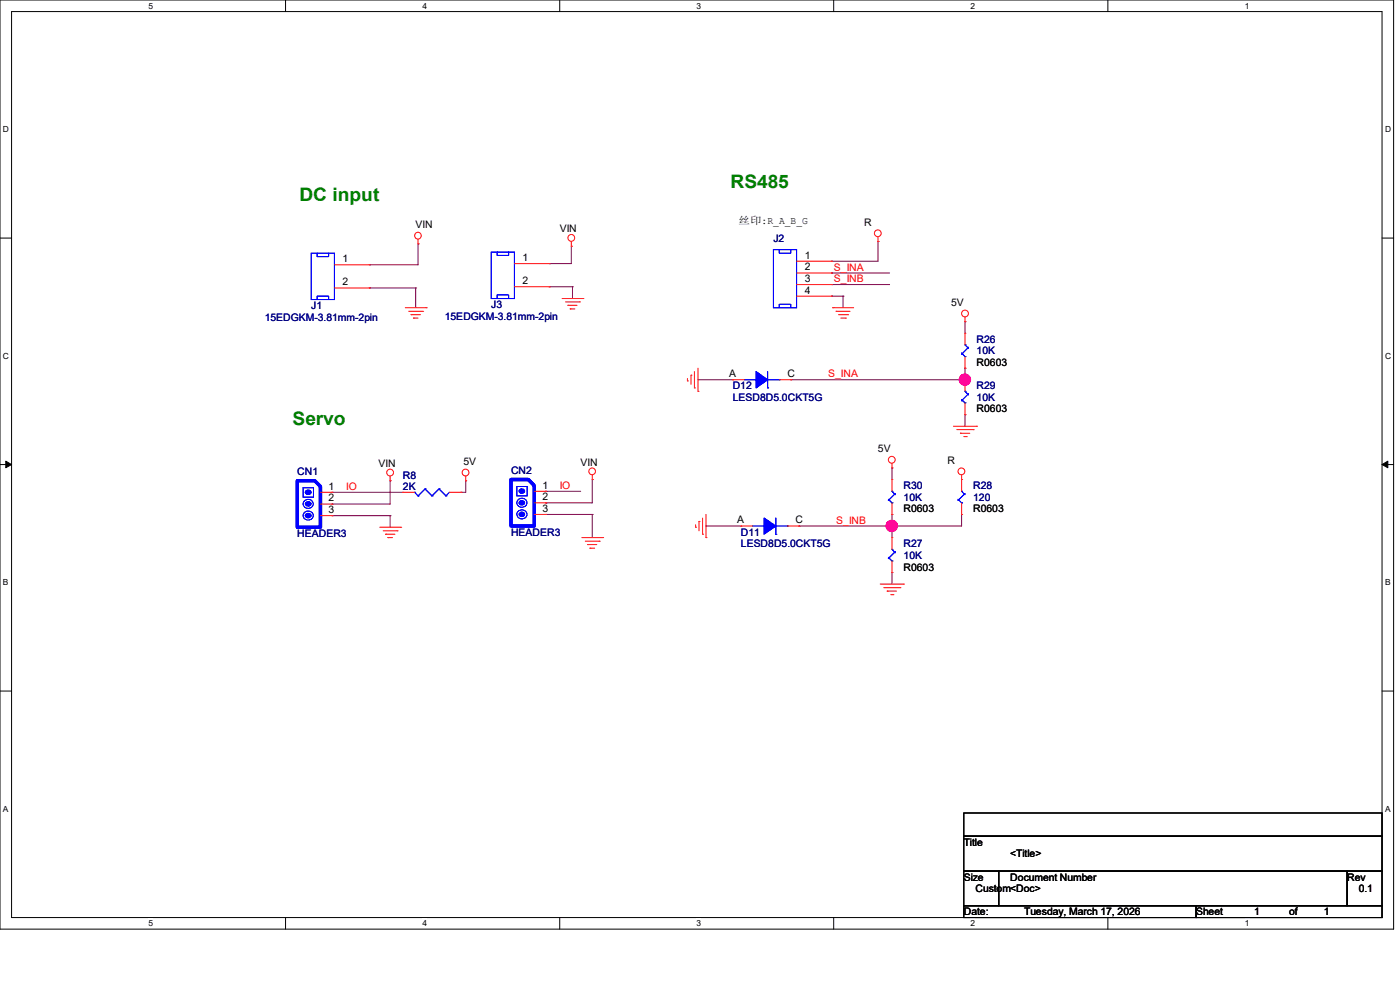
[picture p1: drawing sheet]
<svg xmlns="http://www.w3.org/2000/svg" width="297mm" height="210mm" viewBox="0 0 297 210" stroke-linecap="round" stroke-linejoin="round" font-family="sans-serif">
<path d="M0 0h295.7v197.1h-295.7zM2.5 2.5h290.7v192.1h-290.7z" fill="none" stroke="#000" stroke-width=".21"/>
<g fill="#fff">
<path d="M31.5 .3h1v1.9h-1z"/>
<path d="M31.5 194.9h1v2h-1z"/>
</g>
<path d="M60.6 0v2.5M60.6 194.6v2.5" fill="none" stroke="#000" stroke-width=".21"/>
<g fill="#fff">
<path d="M89.6 .3h1v1.9h-1z"/>
<path d="M89.6 194.9h1v2h-1z"/>
</g>
<path d="M118.7 0v2.5M118.7 194.6v2.5" fill="none" stroke="#000" stroke-width=".21"/>
<g fill="#fff">
<path d="M147.8 .3h1v1.9h-1z"/>
<path d="M147.8 194.9h1v2h-1z"/>
</g>
<path d="M176.9 0v2.5M176.9 194.6v2.5" fill="none" stroke="#000" stroke-width=".21"/>
<g fill="#fff">
<path d="M205.9 .3h1v1.9h-1z"/>
<path d="M205.9 194.9h1v2h-1z"/>
</g>
<path d="M235 0v2.5M235 194.6v2.5" fill="none" stroke="#000" stroke-width=".21"/>
<g fill="#fff">
<path d="M264.1 .3h.9v1.9h-.9z"/>
<path d="M264.1 194.9h.9v2h-.9z"/>
<path d="M.6 26.5h1.3v1.9h-1.3z"/>
<path d="M293.8 26.5h1.3v1.9h-1.3z"/>
<path d="M.6 74.5h1.3v2h-1.3z"/>
<path d="M293.8 74.5h1.3v2h-1.3z"/>
</g>
<path d="M0 50.5h2.5M293.2 50.5h2.5" fill="none" stroke="#000" stroke-width=".21"/>
<g fill="#fff">
<path d="M.6 122.6h1.2v1.9h-1.2z"/>
<path d="M293.8 122.6h1.2v1.9h-1.2z"/>
</g>
<path d="M0 98.6h2.5M293.2 98.6h2.5" fill="none" stroke="#000" stroke-width=".21"/>
<path d="M1.2 97.8l1.3 .8-1.3 .6zM293.2 98.6l1.2-.8v1.4z" fill="#000" stroke="#000" stroke-width=".21"/>
<g fill="#fff">
<path d="M.6 170.6h1.2v2h-1.2z"/>
<path d="M293.8 170.6h1.2v2h-1.2z"/>
</g>
<path d="M0 146.6h2.5M293.2 146.6h2.5M204.5 172.5h88.7v4.9h-88.7zM204.5 177.4h88.7v7.4h-88.7zM204.5 184.8h7.4v7.4h-7.4zM204.5 192.2h49.2v2.4h-49.2zM211.9 184.8h73.9v7.4h-73.9zM253.7 192.2h39.5v2.4h-39.5zM285.8 184.8h7.4v7.4h-7.4z" fill="none" stroke="#000" stroke-width=".21"/>
<g fill="none" stroke="#800040" stroke-width=".21">
<path d="M78.4 56.2h.1M88.7 51.7h.1M88.7 51.7v4.5h-10.3M116.5 55.9h.1M121.2 52.2h.1M121.2 52.2v3.7h-4.7M176.4 57.9h.1M176.4 55.4h.1M176.4 57.9h12.3M186.3 51.2h.1M186.3 51.2v4.2h-9.9M78.4 61.1h.1"/>
<path d="M78.4 61.1h9.8M88.2 61.1h.1M88.2 61.1v4.2M116.5 60.8h.1M116.5 60.8h5M121.5 60.8h.1M121.5 60.8v2.5M176.4 60.4h.1M176.4 62.8h.1M176.4 60.4h12.3M176.4 62.8h2.5M178.9 62.8h.1"/>
<path d="M178.9 62.8v2.5M204.7 68.2h.1M204.7 78.1h.1M204.7 68.2v2.5M204.7 78.1v2.5h-36.9M148.1 80.6h.1M148.1 80.6h7.3M167.8 80.6h.1M189.2 99.3h.1M189.2 99.3v2.4M204.7 88h.1M204.7 88v2.4"/>
<path d="M70.4 106.9h.1M70.4 104.4h.1M70.4 109.4h.1M70.4 104.4h15.1M70.4 109.4h12.4M82.8 102h.1M82.8 109.4h.1M82.8 102v4.9h-12.4M82.8 109.4v2.4M97.8 104.4h.1M98.8 102h.1M98.8 102v2.4h-1"/>
<path d="M115.8 106.7h.1M115.8 104.2h.1M115.8 109.1h.1M115.8 104.2h7.4M115.8 109.1h9.8M125.6 109.1h.1M125.6 101.7h.1M125.6 101.7v5h-9.8M125.6 109.1v4.9M149.8 111.6h.1M149.8 111.6h7.4M169.5 111.6h.1"/>
<path d="M189.2 111.6h.1M189.2 109.1h.1M189.2 109.1v4.9M204 109.1h.1M204 109.1v2.5h-34.5M189.2 121.5h.1M189.2 121.5v2.4"/>
</g>
<g fill="#f0f" stroke="#f0f" stroke-width=".21">
<circle cx="189.2" cy="111.6" r="1.22"/>
<circle cx="204.7" cy="80.5" r="1.21"/>
</g>
<g fill="none" stroke="#f00" stroke-width=".21">
<path d="M71 56.2h7.4M78.4 56.2h.1M88.7 51.7h.1M88.7 50.8v.9M109.1 55.9h7.4M116.5 55.9h.1M121.2 52.2h.1M121.2 51.2v1M169 55.4h7.4M169 57.9h7.4M176.4 55.4h.1M176.4 57.9h.1"/>
<path d="M186.3 51.2h.1M186.3 50.2v1M71 61.1h7.4M78.4 61.1h.1M86 65.3h4.4M86.7 66h3M87.2 66.8h.1M87.2 66.8h2M87.7 67.5h.1M87.7 67.5h1M89.7 66h.1M90.4 65.3h.1"/>
<path d="M109.1 60.8h7.4M116.5 60.8h.1M119.3 63.3h4.4M120 64.1h2.9M120.5 64.8h.1M120.5 64.8h1.9M120.9 65.5h.1M120.9 65.5h1.1M122.9 64.1h.1M123.7 63.3h.1M146.6 79.6h.1M146.6 79.6v1.9"/>
<path d="M147.3 78.8v3.5M148.1 78.1v4.9M169 60.4h7.4M169 62.8h7.4M176.4 60.4h.1M176.4 62.8h.1M176.7 65.3h.1M176.7 65.3h4.4M177.4 66h.1M177.4 66h2.9M177.9 66.8h1.9M178.4 67.5h1"/>
<path d="M179.4 67.5h.1M179.8 66.8h.1M204.7 68.2h.1M204.7 78.1h.1M204.7 70.7h.1M204.7 67.3v.9M204.7 70.7v2.5M204.7 75.6v2.5M145.8 80.8h.1M145.8 80.3v.5M147.3 82.3h.1M148.1 83h.1"/>
<path d="M155.4 80.6h.1M155.4 80.6h2.5M165.3 80.6h2.5M167.8 80.6h.1M189.2 99.3h.1M189.2 98.3v1M202.3 90.4h4.9M203 91.1h3.5M203.8 91.9h.1M203.8 91.9h1.9M204.5 92.6h.5M204.7 88h.1"/>
<path d="M204.7 80.6h.1M204.7 80.6v2.4M204.7 85.5v2.5M205 92.6h.1M206.5 91.1h.1M207.2 90.4h.1M68 104.4h2.4M68 106.9h2.4M68 109.4h2.4M70.4 104.4h.1M70.4 106.9h.1M70.4 109.4h.1"/>
<path d="M80.6 111.8h4.4M81.3 112.6h2.9M81.8 113.3h.1M81.8 113.3h2M82.3 114h.1M82.3 114h1M82.8 102h.1M82.8 101v1M84.2 112.6h.1M85 111.8h.1M85.5 104.4h.1M85.5 104.4h2.5"/>
<path d="M95.3 104.4h2.5M97.8 104.4h.1M98.8 102h.1M98.8 101v1M113.3 104.2h2.5M113.3 106.7h2.5M113.3 109.1h2.5M115.8 104.2h.1M115.8 106.7h.1M115.8 109.1h.1M123.4 114h4.4M124.2 114.8h2.9"/>
<path d="M124.7 115.5h.1M124.7 115.5h1.9M125.1 116.3h.1M125.1 116.3h1.1M125.6 101.7h.1M125.6 100.8v.9M127.1 114.8h.1M127.8 114h.1M147.6 111.8h.1M147.6 111.3v.5M148.3 110.6h.1M148.3 110.6v2"/>
<path d="M149.1 113.3h.1M149.1 109.9v3.4M149.8 114h.1M149.8 109.1v4.9M157.2 111.6h.1M157.2 111.6h2.4M167 111.6h2.5M169.5 111.6h.1M189.2 109.1h.1M189.2 101.7h.1M189.2 114h.1M189.2 101.7v2.5"/>
<path d="M189.2 106.7v2.4M189.2 114v2.5M189.2 119v2.5M204 101.7h.1M204 109.1h.1M204 100.8v3.4M204 106.7v2.4M186.7 123.9h5M187.5 124.7h3.4M188.2 125.4h.1M188.2 125.4h2M189 126.2h.4"/>
<path d="M189.2 121.5h.1M189.4 126.2h.1M190.9 124.7h.1M191.7 123.9h.1"/>
<circle cx="88.7" cy="50" r=".71"/>
<circle cx="121.2" cy="50.5" r=".72"/>
<circle cx="186.2" cy="49.5" r=".72"/>
<circle cx="204.7" cy="66.5" r=".72"/>
<circle cx="125.6" cy="100" r=".71"/>
<circle cx="189.2" cy="97.5" r=".72"/>
<circle cx="204" cy="100" r=".72"/>
<circle cx="82.8" cy="100.2" r=".72"/>
<circle cx="98.8" cy="100.2" r=".72"/>
</g>
<g fill="none" stroke="#00f" stroke-width=".21">
<path d="M66 53.7h5v9.8h-5zM67.3 53.7v.7h2.4v-.7M104.2 53.5h4.9v9.8h-4.9zM105.5 53.5v.7h2.4v-.7M164.1 53h4.9v12.3h-4.9zM165.3 53v.7h2.5v-.7M67.3 63.5v-.7h2.4v.7M105.5 63.3v-.7h2.4v.7M162.9 78.8v3.5M165.3 65.3v-.7h2.5v.7M204 75.1h.1M204 74.9l.7 .7"/>
<path d="M204.7 75.6h.1M204.7 73.2h.1M204.7 73.2l.8 .7M205.5 73.7l-1.5 1.4M157.9 80.6h2.5M160.4 80.6h.1M162.9 82.3h.1M162.9 80.6h2.4M165.3 80.6h.1M204 85h.1M204 84.8l.7 .7M204.7 85.5h.1"/>
<path d="M204.7 83h.1M204.7 83l.8 .8M205.5 83.5l-1.5 1.5M64.3 103.5h2.2v2h-2.2zM64.6 106.2a1 1 0 0 1 1.6 .1 1 1 0 0 1-.4 1.5 .99 .99 0 0 1-1.2-.3 .99 .99 0 0 1 0-1.3zM64.6 108.7a1 1 0 0 1 1.6 0 1 1 0 0 1-.4 1.5 .99 .99 0 0 1-1.2-.2 .99 .99 0 0 1 0-1.3zM68 103.2v8.6M88 104.4h.1M88 104.4l.7 .8M88.7 105.2h.1M90.2 103.7h.1M90.2 103.7l1.5 1.5"/>
<path d="M90.2 103.7l-1.5 1.5M91.7 105.2h.1M93.1 103.7h.1M93.1 103.7l1.5 1.5M93.1 103.7l-1.4 1.5M94.6 105.2h.1M95.3 104.4l-.7 .8M109.6 103.2h2.2v2h-2.2zM110 106a1 1 0 0 1 1.5 0 1 1 0 0 1-.4 1.5 .99 .99 0 0 1-1.2-.2 .99 .99 0 0 1 .1-1.3zM110 108.4a1 1 0 0 1 1.5 .1 1 1 0 0 1-.4 1.5 .99 .99 0 0 1-1.2-.3 .99 .99 0 0 1 .1-1.3zM113.3 103v8.6M159.6 111.6h2.5"/>
<path d="M162.1 111.6h.1M164.6 113.3h.1M164.6 109.9v3.4M164.6 111.6h2.4M167 111.6h.1M188.5 106.2h.1M188.5 118.5h.1M188.5 105.9l.7 .8M188.5 118.2l.7 .8M189.2 106.7h.1M189.2 104.2h.1M189.2 119h.1"/>
<path d="M189.2 116.5h.1M189.2 104.2l.7 .7M189.2 116.5l.7 .8M189.9 104.7l-1.4 1.5M189.9 117l-1.4 1.5M203.2 106.2h.1M203.2 105.9l.8 .8M204 106.7h.1M204 104.2h.1M204 104.2l.7 .7M204.7 104.7l-1.5 1.5"/>
</g>
<g fill="#00f" stroke="#00f" stroke-width=".21">
<path d="M110.2 103.9a.57 .57 0 0 1 .7-.2 .57 .57 0 0 1 .3 .7 .57 .57 0 0 1-.7 .2 .57 .57 0 0 1-.3-.7z" fill-rule="evenodd"/>
<path d="M110.2 106.4a.57 .57 0 0 1 .7-.2 .57 .57 0 0 1 .3 .7 .57 .57 0 0 1-.7 .2 .57 .57 0 0 1-.3-.7z" fill-rule="evenodd"/>
<path d="M110.2 108.9a.57 .57 0 0 1 .7-.2 .57 .57 0 0 1 .3 .6 .57 .57 0 0 1-.7 .3 .57 .57 0 0 1-.3-.7z" fill-rule="evenodd"/>
<path d="M110.2 103.9a.57 .57 0 0 1 .7-.2 .57 .57 0 0 1 .3 .7 .57 .57 0 0 1-.7 .2 .57 .57 0 0 1-.3-.7z" fill-rule="evenodd"/>
<path d="M110.2 106.4a.57 .57 0 0 1 .7-.2 .57 .57 0 0 1 .3 .7 .57 .57 0 0 1-.7 .2 .57 .57 0 0 1-.3-.7z" fill-rule="evenodd"/>
<path d="M110.2 108.9a.57 .57 0 0 1 .7-.2 .57 .57 0 0 1 .3 .6 .57 .57 0 0 1-.7 .3 .57 .57 0 0 1-.3-.7z" fill-rule="evenodd"/>
<path d="M162.1 109.9l2.5 1.7-2.5 1.7z" fill-rule="evenodd"/>
<path d="M162.1 109.9l2.5 1.7-2.5 1.7z" fill-rule="evenodd"/>
<path d="M160.4 78.8l2.5 1.8-2.5 1.7z" fill-rule="evenodd"/>
<path d="M160.4 78.8l2.5 1.8-2.5 1.7z" fill-rule="evenodd"/>
<path d="M64.9 104.2a.59 .59 0 0 1 .7-.2 .59 .59 0 0 1 .3 .7 .59 .59 0 0 1-.7 .2 .59 .59 0 0 1-.3-.7z" fill-rule="evenodd"/>
<path d="M64.9 106.7a.59 .59 0 0 1 .7-.3 .59 .59 0 0 1 .3 .7 .59 .59 0 0 1-.7 .3 .59 .59 0 0 1-.3-.7z" fill-rule="evenodd"/>
<path d="M64.9 109.1a.59 .59 0 0 1 .7-.2 .59 .59 0 0 1 .3 .7 .59 .59 0 0 1-.7 .2 .59 .59 0 0 1-.3-.7z" fill-rule="evenodd"/>
<path d="M64.9 104.2a.59 .59 0 0 1 .7-.2 .59 .59 0 0 1 .3 .7 .59 .59 0 0 1-.7 .2 .59 .59 0 0 1-.3-.7z" fill-rule="evenodd"/>
<path d="M64.9 106.7a.59 .59 0 0 1 .7-.3 .59 .59 0 0 1 .3 .7 .59 .59 0 0 1-.7 .3 .59 .59 0 0 1-.3-.7z" fill-rule="evenodd"/>
<path d="M64.9 109.1a.59 .59 0 0 1 .7-.2 .59 .59 0 0 1 .3 .7 .59 .59 0 0 1-.7 .2 .59 .59 0 0 1-.3-.7z" fill-rule="evenodd"/>
</g>
<path d="M63.1 102h3.7l1.2 1.2v8.6h-4.9zM108.4 101.7h3.7l1.2 1.3v8.6h-4.9z" fill="none" stroke="#00f" stroke-width=".72"/>
<g font-size="3.9" fill="#008000">
<text x="155" y="39.9">RS485</text>
<text x="63.5" y="42.6">DC input</text>
<text x="62.1" y="90.2">Servo</text>
</g>
<g font-size="2.2">
<text x="156.7" y="47.4">丝印:R_A_B_G</text>
<text x="183.3" y="47.8">R</text>
<text x="88.2" y="48.3">VIN</text>
<text x="118.7" y="49.3">VIN</text>
<text x="72.7" y="55.6">1</text>
<text x="110.9" y="55.4">1</text>
<text x="170.7" y="54.9">1</text>
<text x="170.7" y="57.4">2</text>
<text x="170.7" y="59.8">3</text>
<text x="72.7" y="60.5">2</text>
<text x="110.9" y="60.3">2</text>
<text x="170.7" y="62.3">4</text>
<text x="201.8" y="64.9">5V</text>
<text x="207.2" y="77.7">R0603</text>
<text x="154.7" y="80">A</text>
<text x="167" y="80">C</text>
<text x="207.2" y="87.5">R0603</text>
<text x="186.3" y="95.9">5V</text>
<text x="80.3" y="99.1">VIN</text>
<text x="98.3" y="98.6">5V</text>
<text x="123.2" y="98.8">VIN</text>
<text x="201" y="98.3">R</text>
<text x="69.7" y="103.9">1</text>
<text x="69.7" y="106.4">2</text>
<text x="115.1" y="103.7">1</text>
<text x="115.1" y="106.1">2</text>
<text x="69.7" y="108.8">3</text>
<text x="115.1" y="108.6">3</text>
<text x="156.4" y="111">A</text>
<text x="168.8" y="111">C</text>
<text x="191.7" y="108.7">R0603</text>
<text x="206.5" y="108.7">R0603</text>
<text x="191.7" y="121">R0603</text>
<text x="204.5" y="179.4">Title</text>
<text x="214.3" y="181.9">&lt;Title&gt;</text>
<text x="204.5" y="186.8">Size</text>
<text x="207" y="189.3">Custom&lt;Doc&gt;</text>
<text x="214.3" y="186.8">Document Number</text>
<text x="285.8" y="186.8">Rev</text>
<text x="288.2" y="189.3">0.1</text>
<text x="204.5" y="194.2">Date:</text>
<text x="217.3" y="194.2">Tuesday, March 17, 2026</text>
<text x="253.7" y="194.2">Sheet</text>
<text x="266.1" y="194.2">1</text>
<text x="273.5" y="194.2">of</text>
<text x="280.9" y="194.2">1</text>
</g>
<g font-size="2.2" fill="#000080">
<text x="164.1" y="51.3">J2</text>
<text x="66" y="65.6">J1</text>
<text x="104.2" y="65.4">J3</text>
<text x="56.2" y="68.1">15EDGKM-3.81mm-2pin</text>
<text x="94.4" y="67.8">15EDGKM-3.81mm-2pin</text>
<text x="207.2" y="72.7">R26</text>
<text x="207.2" y="75.2">10K</text>
<text x="155.4" y="82.6">D12</text>
<text x="207.2" y="82.6">R29</text>
<text x="155.4" y="85">LESD8D5.0CKT5G</text>
<text x="207.2" y="85">10K</text>
<text x="63.1" y="100.8">CN1</text>
<text x="85.5" y="101.6">R8</text>
<text x="108.4" y="100.6">CN2</text>
<text x="85.5" y="104">2K</text>
<text x="191.7" y="103.8">R30</text>
<text x="191.7" y="106.3">10K</text>
<text x="206.5" y="103.8">R28</text>
<text x="206.5" y="106.3">120</text>
<text x="63.1" y="113.9">HEADER3</text>
<text x="108.4" y="113.6">HEADER3</text>
<text x="157.2" y="113.6">D11</text>
<text x="157.2" y="116.1">LESD8D5.0CKT5G</text>
<text x="191.7" y="116.1">R27</text>
<text x="191.7" y="118.6">10K</text>
</g>
<g font-size="2.2" fill="#f00">
<text x="176.9" y="57.4">S_INA</text>
<text x="176.9" y="59.9">S_INB</text>
<text x="175.7" y="80.1">S_INA</text>
<text x="73.4" y="103.9">IO</text>
<text x="118.7" y="103.7">IO</text>
<text x="177.4" y="111.1">S_INB</text>
</g>
<g font-size="1.8">
<text x="31.5" y="1.9">5</text>
<text x="89.6" y="1.9">4</text>
<text x="147.8" y="1.9">3</text>
<text x="205.9" y="1.9">2</text>
<text x="264.1" y="1.9">1</text>
<text x=".6" y="28.1">D</text>
<text x="293.8" y="28.1">D</text>
<text x=".6" y="76.1">C</text>
<text x="293.8" y="76.1">C</text>
<text x=".6" y="124.2">B</text>
<text x="293.8" y="124.2">B</text>
<text x=".6" y="172.2">A</text>
<text x="293.8" y="172.2">A</text>
<text x="31.5" y="196.5">5</text>
<text x="89.6" y="196.5">4</text>
<text x="147.8" y="196.5">3</text>
<text x="205.9" y="196.5">2</text>
<text x="264.1" y="196.5">1</text>
</g>
</svg>
